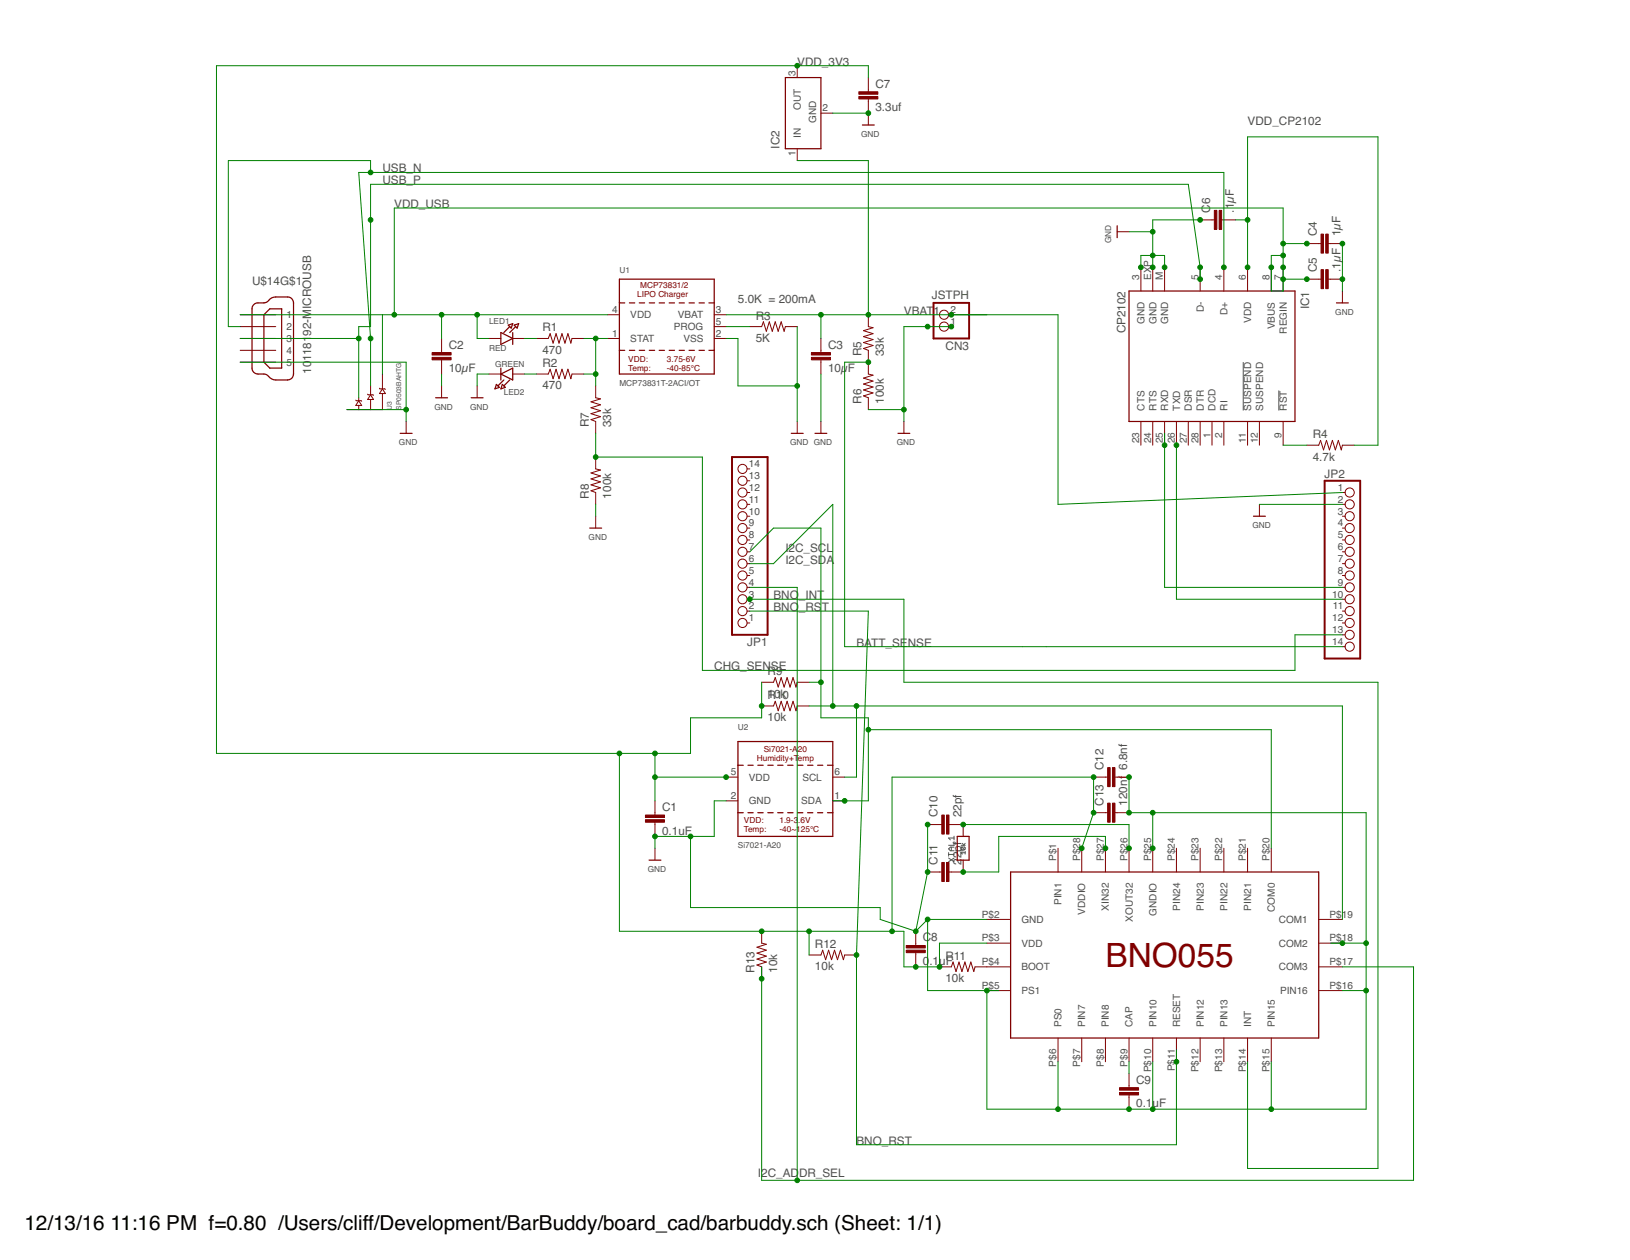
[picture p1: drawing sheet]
<svg xmlns="http://www.w3.org/2000/svg" width="279mm" height="216mm" viewBox="0 0 279 216" stroke-linecap="round" stroke-linejoin="round" font-family="sans-serif">
<g fill="none" stroke="#505050" stroke-width=".17">
<path d="M213.1 62v8.3M219.2 66.9v3.4M162.6 147l.9 .7M162.6 146.4h.9M162.6 146.1v.6M163.1 145.2v.6M163.5 145.2h-.6l-.3 .3 .3 .3h.6M163.5 144.2v.6h-.9M163.5 147l-.9 .7M163.5 143.3v.6M163.5 143.6h-.9l.3 .3M164.7 144.8h.7"/>
<path d="M164.9 145.1h.4l.1 .2-.1 .3M164.9 145.1l-.2 .4 .2 .1h.4M164.9 145.1l.4 .5M165 144.5l.2 .3 .2-.3M165.4 146.1h-.7l.3 .2M165.4 145.9v.4"/>
</g>
<path d="M160 51.9h6.1v6.1h-6.1zM125.5 78.3h6.1v30.5h-6.1zM227.1 82.4h6.1v30.4h-6.1z" fill="none" stroke="#800000" stroke-width=".34"/>
<g fill="none" stroke="#800000" stroke-width=".17">
<path d="M136.7 11.3v2M140.7 19.4h2M148.8 13.3v2.4M148.8 17v4.4M136.7 25.5v2M191.5 39.7h2M205.7 37.7h2.5M209.4 37.7h2.4M41.2 53.9h6.1M41.2 58h6.1M41.2 56h6.1M75.7 58v2.4"/>
<path d="M83.8 58h2.1M87.9 58h2M91.9 58h2.1l.3-.8 .5 1.6 .5-1.6 .5 1.6 .5-1.6 .5 1.6 .5-1.6 .6 1.6 .1-.8h2.1M104.1 53.9h2.1M104.1 58h2.1M122.4 53.9h2.1M122.4 58h2.1M122.4 56h2.1M128.5 56h2.1l.3-.9 .5 1.7 .5-1.7 .5 1.7 .5-1.7 .5 1.7 .5-1.7 .5 1.7 .2-.8h2.1M140.7 58v2.4M148.8 53.9v2.1l.8 .2-1.6 .5 1.6 .5-1.6 .5 1.6 .5-1.6 .5 1.6 .5-1.6 .5 .8 .3v4.1l.8 .2-1.6 .5 1.6 .5-1.6 .5 1.6 .5-1.6 .5 1.6 .5-1.6 .5 .8 .4v2M162.6 53.9h.5"/>
<path d="M162.6 56h.5M195.6 45.8v4.1M197.6 45.8v4.1M199.6 45.8v4.1M205.7 45.8v4.1M209.8 45.8v4.1M213.8 45.8v4.1M217.9 45.8v4.1M219.9 45.8v4.1M224 41.7h2.4M224 47.8h2.4M227.7 41.7h2.4"/>
<path d="M227.7 47.8h2.4M230.1 49.9v2M41.2 60h6.1M41.2 62.1h6.1M61 68.6l.1 .1h.9M61.5 68.2v.5M61.5 69.5v.7M61.5 68.7l.5 .8h-1zM63 67.5l.1 .1 .9 .1M63.5 66.1v1.5M63.5 68.5v1.7M63.5 67.6l.5 .9h-1z"/>
<path d="M65 66.5l.1 .1 1 .1M65.6 64.1v2.5M65.6 67.4v2.8h-6.1M65.6 66.6l.5 .8h-1.1zM69.6 72.2v2.1M75.7 61.6v2.5M75.7 66.1v2.1M81.8 66.1v2.1M83.8 64.1h2.1M87.9 64.1h2M91.9 64.1h2.1l.3-.8 .5 1.6 .5-1.6 .5 1.6 .5-1.6 .5 1.6 .5-1.6 .6 1.6 .1-.8h2.1M102.1 66.1v2.1l.8 .1-1.6 .6 1.6 .5-1.6 .5 1.6 .5-1.6 .5 1.6 .5-1.6 .5 .8 .3v2.1"/>
<path d="M102.1 78.3v2l.8 .2-1.6 .5 1.6 .6-1.6 .5 1.6 .5-1.6 .5 1.6 .5-1.6 .5 .8 .3v2M136.7 72.2v2.1M140.7 61.6v2.5M140.7 72.2v2.1M154.9 72.2v2.1M195.6 72.2v4.1M197.6 72.2v4.1M199.6 72.2v4.1M201.7 72.2v4.1M203.7 72.2v4.1M205.7 72.2v4.1M207.8 72.2v4.1"/>
<path d="M209.8 72.2v4.1M213.8 72.2v4.1M215.9 72.2v4.1M219.9 72.2v4.1M224 76.3h2l.4-.8 .5 1.6 .5-1.6 .5 1.6 .5-1.6 .5 1.6 .5-1.6 .5 1.6 .2-.8h2M102.1 88.5v2M128.1 98.6h.4M128.1 96.6h.4M128.1 94.6h.4M128.1 92.5h.4M128.1 90.5h.4M128.1 88.5h.4"/>
<path d="M128.1 86.4h.4M128.1 84.4h.4M128.1 82.4h.4M128.1 80.3h.4M215.9 86.4v2.1M230.1 98.6h.4M230.1 96.6h.4M230.1 94.6h.4M230.1 92.5h.4M230.1 90.5h.4M230.1 88.5h.4M230.1 86.4h.4"/>
<path d="M230.1 84.4h.4M128.1 106.7h.4M128.1 104.7h.4M128.1 102.7h.4M128.1 100.6h.4M130.6 116.9h2l.3-.8 .5 1.6 .5-1.6 .5 1.6 .5-1.6 .5 1.6 .5-1.6 .5 1.6 .3-.8h2M230.1 106.7h.4M230.1 104.7h.4M230.1 102.7h.4M230.1 100.6h.4M230.1 108.8h.4M230.1 110.8h.4"/>
<path d="M112.3 137.2v2.5M124.5 133.2h2M124.5 137.2h2M130.6 121h2l.3-.8 .5 1.6 .5-1.6 .5 1.6 .5-1.6 .5 1.6 .5-1.6 .5 1.6 .3-.8h2M142.7 133.2h2.1M142.7 137.2h2.1M187.5 133.2h2.4M187.5 139.3h2.4M191.1 133.2h2.4M191.1 139.3h2.4M112.3 140.9v2.4M112.3 145.4v2"/>
<path d="M130.6 159.6v2l.8 .2-1.6 .5 1.6 .5-1.6 .5 1.6 .5-1.6 .5 1.6 .5-1.6 .6 .8 .3v2M157 159.6v2.4M159 141.3h2.4M159 149.4h2.4M162.7 141.3h2.4v2M165.1 147.4v2h-2.4M169.2 157.5h4M181.4 145.4v4M185.4 145.4v4M189.5 145.4v4M193.5 145.4v4M197.6 145.4v4"/>
<path d="M201.7 145.4v4M205.7 145.4v4M209.8 145.4v4M213.8 145.4v4M217.9 145.4v4M226 157.5h4.1M138.7 163.6h2l.3-.8 .5 1.6 .5-1.6 .5 1.6 .5-1.6 .6 1.6 .5-1.6 .5 1.6 .2-.8h2M157 163.2v2.5M161 165.7h2.1l.3-.9 .5 1.7 .5-1.7 .5 1.7 .5-1.7 .5 1.7 .5-1.7 .5 1.7 .2-.8h6.1M169.2 161.6h4M169.2 169.7h4M181.4 177.9v4"/>
<path d="M185.4 177.9v4M189.5 177.9v4M193.5 177.9v4M197.6 177.9v4M201.7 177.9v4M205.7 177.9v4M209.8 177.9v4M213.8 177.9v4M217.9 177.9v4M226 161.6h4.1M226 165.7h4.1M226 169.7h4.1"/>
<path d="M193.5 184v2.4M193.5 187.6v2.5"/>
<circle cx="161.8" cy="53.9" r=".78"/>
<circle cx="161.8" cy="56" r=".78"/>
<circle cx="127.3" cy="80.3" r=".78"/>
<circle cx="127.3" cy="92.5" r=".78"/>
<circle cx="127.3" cy="96.6" r=".78"/>
<circle cx="127.3" cy="94.6" r=".78"/>
<circle cx="127.3" cy="86.4" r=".78"/>
<circle cx="127.3" cy="82.4" r=".78"/>
<circle cx="127.3" cy="90.5" r=".78"/>
<circle cx="127.3" cy="84.4" r=".78"/>
<circle cx="127.3" cy="98.6" r=".78"/>
<circle cx="127.3" cy="88.5" r=".78"/>
<circle cx="231.4" cy="86.4" r=".78"/>
<circle cx="231.4" cy="96.6" r=".78"/>
<circle cx="231.4" cy="84.4" r=".78"/>
<circle cx="231.4" cy="94.6" r=".78"/>
<circle cx="231.4" cy="98.6" r=".78"/>
<circle cx="231.4" cy="92.5" r=".78"/>
<circle cx="231.4" cy="88.5" r=".78"/>
<circle cx="231.4" cy="90.5" r=".78"/>
<circle cx="127.3" cy="104.7" r=".78"/>
<circle cx="127.3" cy="106.7" r=".78"/>
<circle cx="127.3" cy="100.6" r=".78"/>
<circle cx="127.3" cy="102.7" r=".78"/>
<circle cx="231.4" cy="104.7" r=".78"/>
<circle cx="231.4" cy="100.6" r=".78"/>
<circle cx="231.4" cy="108.8" r=".78"/>
<circle cx="231.4" cy="106.7" r=".78"/>
<circle cx="231.4" cy="110.8" r=".78"/>
<circle cx="231.4" cy="102.7" r=".78"/>
</g>
<g fill="none" stroke="#800000" stroke-width=".21">
<path d="M134.6 13.3h6.1v12.2h-6.1zM147.8 21.4h2.1M191.5 38.7v2M43.5 52.2l.7-.3a2.1 2.1 0 0 0 1.7-.2l.1-.2a1.47 1.47 0 0 1 1.3-.6h2a1.01 1.01 0 0 1 1 1v12.2a1.01 1.01 0 0 1-1 1h-2a2.49 2.49 0 0 1-1.6-.9l-.5-.1a1.88 1.88 0 0 1-1.7-.3l-.3-.7v-10.2zM46.2 52.9h2.1v10.2h-2.1l-1-1v-8.2zM85.9 57l2 1-2 1zM87.1 55.7l.8-.2-.3 .7zM87.4 56l-1 1M87.9 57v2M88.1 55.7l.8-.2-.3 .7zM88.4 56l-1 1M106.2 51.9h.9"/>
<path d="M106.2 47.8h16.2v16.3h-16.2zM107.9 51.9h.9M109.6 51.9h.9M111.3 51.9h.9M113 51.9h.9M114.7 51.9h.9M116.4 51.9h.9M118.1 51.9h.9M119.8 51.9h.9M121.5 51.9h.9M193.5 49.9h28.5v22.3h-28.5zM229.1 51.9h2"/>
<path d="M68.6 74.3h2M74.7 68.2h2M80.8 68.2h2M85.1 65.9l.5 .5-.8 .2zM85.9 63.1v2M85.9 64.1l2-1v2zM86.1 65.9l.5 .5-.7 .2zM86.4 65.1l-1.1 1M87.4 65.1l-1 1M106.2 60h.9M107.9 60h.9M109.6 60h.9"/>
<path d="M111.3 60h.9M113 60h.9M114.7 60h.9M116.4 60h.9M118.1 60h.9M119.8 60h.9M121.5 60h.9M135.6 74.3h2.1M139.7 74.3h2M153.9 74.3h2.1M101.1 90.5h2M214.9 88.5h2"/>
<path d="M126.5 131.1h.9M126.5 127.1h16.2v16.2h-16.2zM126.5 139.3h.9M128.2 131.1h.9M128.2 139.3h.9M129.9 131.1h.9M129.9 139.3h.9M131.6 131.1h.9M131.6 139.3h.9M133.3 131.1h.9M133.3 139.3h.9M135 131.1h.9"/>
<path d="M135 139.3h.9M136.7 131.1h.9M136.7 139.3h.9M138.4 131.1h.9M138.4 139.3h.9M140.1 131.1h.9M140.1 139.3h.9M141.8 131.1h.9M141.8 139.3h.9M111.3 147.4h2M164.1 143.3h2v4.1h-2zM173.2 149.4h52.8v28.5h-52.8z"/>
</g>
<g fill="#800000" stroke="#800000" stroke-width=".17">
<path d="M110.6 140.5h3.3v.4h-3.3z"/>
<path d="M110.6 139.7h3.3v.4h-3.3z"/>
<path d="M74.1 61.2h3.2v.5h-3.2z"/>
<path d="M74.1 60.4h3.2v.4h-3.2z"/>
<path d="M139.1 61.2h3.2v.5h-3.2z"/>
<path d="M139.1 60.4h3.2v.4h-3.2z"/>
<path d="M227.2 40.1h.5v3.3h-.5z"/>
<path d="M226.4 40.1h.5v3.3h-.5z"/>
<path d="M227.2 46.2h.5v3.3h-.5z"/>
<path d="M226.4 46.2h.5v3.3h-.5z"/>
<path d="M209 36h.4v3.3h-.4z"/>
<path d="M208.2 36h.4v3.3h-.4z"/>
<path d="M147.2 16.5h3.3v.5h-3.3z"/>
<path d="M147.2 15.7h3.3v.5h-3.3z"/>
<path d="M155.3 162.8h3.3v.4h-3.3z"/>
<path d="M155.3 162h3.3v.4h-3.3z"/>
<path d="M191.9 187.2h3.3v.4h-3.3z"/>
<path d="M191.9 186.4h3.3v.4h-3.3z"/>
<path d="M162.2 139.7h.5v3.2h-.5z"/>
<path d="M161.4 139.7h.5v3.2h-.5z"/>
<path d="M162.2 147.8h.5v3.2h-.5z"/>
<path d="M161.4 147.8h.5v3.2h-.5z"/>
<path d="M190.7 131.5h.4v3.3h-.4z"/>
<path d="M189.9 131.5h.4v3.3h-.4z"/>
<path d="M190.7 137.6h.4v3.3h-.4z"/>
<path d="M189.9 137.6h.4v3.3h-.4z"/>
</g>
<g fill="none" stroke="#008000" stroke-width=".17">
<path d="M142.7 19.4h6.1M148.8 13.3v-2h-111.7v117.8h81.3v-6.1h12.2v-6.1M63.5 29.5v-2h-24.4v28.5h2.1M136.7 27.5h12.1v26.4M193.5 39.7h4.1M205.7 37.7h-8.1v8.1M211.8 37.7h2M41.2 58h20.3M41.2 53.9h62.9M65.6 53.9v10.2M75.7 53.9v4.1M81.8 53.9v4.1h2"/>
<path d="M89.9 58h2M100.1 58h4M102.1 58v8.1M124.5 53.9h56.9v32.5l48.7-2M124.5 56h4M124.5 58h2v8.1h10.2M136.7 56v16.2M140.7 53.9v4.1M163.1 56h-8.2v16.2M195.6 45.8v-2h4v2M205.7 47.8v-2l-2-14.2h-140.2v24.4h-2v12.2M209.8 45.8v-16.3h-148.3l2 28.5v8.1"/>
<path d="M213.8 45.8v-22.3h22.4v52.8h-4.1M219.9 43.8h-2v6.1h2v-14.3h-152.3v18.3M219.9 47.8h4.1M219.9 41.7h4.1M230.1 41.7v8.2M41.2 62.1h28.4v10.1M59.5 70.2h10.1M75.7 64.1v2M83.8 64.1h-2v2M89.9 64.1h2M100.1 64.1h2M102.1 74.3v4h18.3v36.6h101.6v-6.1h8.1"/>
<path d="M140.7 64.1v8.1M148.8 70.2h6.1M148.8 62.1h-4v48.7h85.3M199.6 74.3v26.3h30.5M201.7 76.3v26.4h28.4M219.9 76.3h4.1M102.1 86.4v2.1M128.5 94.6l4.1-4.1h8.1v32.5h8.1v14.2h-6.1M128.5 96.6h4.1l10.1-10.2v34.6M215.9 86.4h14.2M128.5 102.7h26.4v14.2h81.3v83.3h-22.4v-18.3M128.5 100.6h8.2v101.6"/>
<path d="M128.5 104.7h20.3l-2 58.9v32.6h54.9v-16.3M138.7 116.9h2M106.2 129.1v30.5h48.7v6.1h6.1v-4.1h8.2M112.3 129.1v8.1M112.3 133.2h12.2M124.5 137.2h-2.1v6.1h-10.1v2.1M138.7 121h91.4v36.5M146.8 121v12.2h-2M148.8 125h69.1v20.4M193.5 133.2v6.1h40.7v50.8h-65v-20.4M197.6 139.3v6.1M118.4 143.3v12.2h32.5v2l6.1 2.1"/>
<path d="M138.7 159.6v4M159 157.5h10.2M159 157.5l-2 2.1M159 157.5v12.2h12.2M159 141.3v8.1l-2 10.2M165.1 141.3h28.4v4.1M185.4 145.4l2.1-6.1v-6.1h-34.6v26.4M189.5 145.4v-2.1h-18.3v6.1h-6.1M130.6 165.7v36.5h111.7v-36.5h-12.2M228.1 161.6h6.1M230.1 169.7h4.1M181.4 181.9v8.2"/>
<path d="M193.5 181.9v2.1M197.6 181.9v8.2M217.9 181.9v8.2"/>
</g>
<g fill="#008000" stroke="#008000" stroke-width=".17">
<circle cx="112.3" cy="143.3" r=".4"/>
<circle cx="157" cy="159.6" r=".4"/>
<circle cx="159" cy="149.4" r=".4"/>
<circle cx="169.2" cy="169.7" r=".4"/>
<circle cx="230.1" cy="161.6" r=".4"/>
<circle cx="197.6" cy="145.4" r=".4"/>
<circle cx="118.4" cy="143.3" r=".4"/>
<circle cx="193.5" cy="133.2" r=".4"/>
<circle cx="193.5" cy="139.3" r=".4"/>
<circle cx="197.6" cy="139.3" r=".4"/>
<circle cx="217.9" cy="190.1" r=".4"/>
<circle cx="234.2" cy="161.6" r=".4"/>
<circle cx="197.6" cy="190.1" r=".4"/>
<circle cx="234.2" cy="169.7" r=".4"/>
<circle cx="181.4" cy="190.1" r=".4"/>
<circle cx="159" cy="157.5" r=".4"/>
<circle cx="193.5" cy="190.1" r=".4"/>
<circle cx="159" cy="141.3" r=".4"/>
<circle cx="69.6" cy="70.2" r=".4"/>
<circle cx="159" cy="56" r=".4"/>
<circle cx="163.1" cy="56" r=".4"/>
<circle cx="154.9" cy="70.2" r=".4"/>
<circle cx="136.7" cy="66.1" r=".4"/>
<circle cx="230.1" cy="41.7" r=".4"/>
<circle cx="230.1" cy="47.8" r=".4"/>
<circle cx="199.6" cy="45.8" r=".4"/>
<circle cx="197.6" cy="45.8" r=".4"/>
<circle cx="195.6" cy="45.8" r=".4"/>
<circle cx="197.6" cy="43.8" r=".4"/>
<circle cx="197.6" cy="39.7" r=".4"/>
<circle cx="205.7" cy="37.7" r=".4"/>
<circle cx="148.8" cy="19.4" r=".4"/>
<circle cx="112.3" cy="133.2" r=".4"/>
<circle cx="130.6" cy="121" r=".4"/>
<circle cx="161" cy="165.7" r=".4"/>
<circle cx="130.6" cy="159.6" r=".4"/>
<circle cx="187.5" cy="133.2" r=".4"/>
<circle cx="187.5" cy="139.3" r=".4"/>
<circle cx="185.4" cy="145.4" r=".4"/>
<circle cx="152.9" cy="159.6" r=".4"/>
<circle cx="138.7" cy="159.6" r=".4"/>
<circle cx="112.3" cy="129.1" r=".4"/>
<circle cx="106.2" cy="129.1" r=".4"/>
<circle cx="124.5" cy="133.2" r=".4"/>
<circle cx="157" cy="165.7" r=".4"/>
<circle cx="136.7" cy="11.3" r=".4"/>
<circle cx="102.1" cy="58" r=".4"/>
<circle cx="102.1" cy="64.1" r=".4"/>
<circle cx="75.7" cy="53.9" r=".4"/>
<circle cx="81.8" cy="53.9" r=".4"/>
<circle cx="67.6" cy="53.9" r=".4"/>
<circle cx="217.9" cy="45.8" r=".4"/>
<circle cx="219.9" cy="45.8" r=".4"/>
<circle cx="224" cy="41.7" r=".4"/>
<circle cx="224" cy="47.8" r=".4"/>
<circle cx="219.9" cy="41.7" r=".4"/>
<circle cx="219.9" cy="47.8" r=".4"/>
<circle cx="219.9" cy="43.8" r=".4"/>
<circle cx="163.1" cy="53.9" r=".4"/>
<circle cx="148.8" cy="53.9" r=".4"/>
<circle cx="140.7" cy="53.9" r=".4"/>
<circle cx="201.7" cy="76.3" r=".4"/>
<circle cx="199.6" cy="76.3" r=".4"/>
<circle cx="213.8" cy="45.8" r=".4"/>
<circle cx="213.8" cy="37.7" r=".4"/>
<circle cx="205.7" cy="47.8" r=".4"/>
<circle cx="205.7" cy="45.8" r=".4"/>
<circle cx="61.5" cy="58" r=".4"/>
<circle cx="63.5" cy="37.7" r=".4"/>
<circle cx="209.8" cy="45.8" r=".4"/>
<circle cx="63.5" cy="58" r=".4"/>
<circle cx="63.5" cy="29.5" r=".4"/>
<circle cx="148.8" cy="62.1" r=".4"/>
<circle cx="102.1" cy="78.3" r=".4"/>
<circle cx="142.7" cy="121" r=".4"/>
<circle cx="146.8" cy="121" r=".4"/>
<circle cx="144.8" cy="137.2" r=".4"/>
<circle cx="140.7" cy="116.9" r=".4"/>
<circle cx="148.8" cy="125" r=".4"/>
<circle cx="128.5" cy="102.7" r=".4"/>
<circle cx="146.8" cy="163.6" r=".4"/>
<circle cx="201.7" cy="181.9" r=".4"/>
<circle cx="130.6" cy="167.7" r=".4"/>
<circle cx="136.7" cy="202.2" r=".4"/>
<circle cx="189.5" cy="145.4" r=".4"/>
<circle cx="165.1" cy="149.4" r=".4"/>
<circle cx="193.5" cy="145.4" r=".4"/>
<circle cx="165.1" cy="141.3" r=".4"/>
</g>
<text font-size="5.7" fill="#800000" x="189.5" y="165.7">BNO055</text>
<g font-size="3.5">
<text x="4.2" y="210.7">12/13/16</text>
<text x="18.9" y="210.7">11:16 PM f=0.80 /Users/cliff/Development/BarBuddy/board_cad/barbuddy.sch (Sheet: 1/1)</text>
</g>
<g font-size="2" fill="#505050">
<text x="136.7" y="11.3">VDD_3V3</text>
<text x="150.1" y="15">C7</text>
<text x="150.1" y="19.1">3.3uf</text>
<text x="213.9" y="21.4">VDD_CP2102</text>
<text x="65.5" y="29.5">USB_N</text>
<text x="133.6" y="25.5" transform="rotate(-90 133.6 25.5)">IC2</text>
<text x="65.5" y="31.6">USB_P</text>
<text x="67.6" y="35.6">VDD_USB</text>
<text x="207.5" y="36.5" transform="rotate(-90 207.5 36.5)">C6</text>
<text x="211.5" y="36.5" transform="rotate(-90 211.5 36.5)">.1µF</text>
<text x="225.7" y="40.5" transform="rotate(-90 225.7 40.5)">C4</text>
<text x="229.8" y="40.5" transform="rotate(-90 229.8 40.5)">1µF</text>
<text x="225.7" y="46.6" transform="rotate(-90 225.7 46.6)">C5</text>
<text x="229.8" y="46.6" transform="rotate(-90 229.8 46.6)">.1µF</text>
<text x="43.2" y="48.8">U$14G$1</text>
<text x="126.5" y="51.9">5.0K = 200mA</text>
<text x="154.9" y="53.9">VBAT</text>
<text x="159.7" y="51.3">JSTPH</text>
<text x="160" y="53.9">1</text>
<text x="224.4" y="53" transform="rotate(-90 224.4 53)">IC1</text>
<text x="53.4" y="57.5" transform="rotate(-90 53.4 57.5)">92-MICROUSB</text>
<text x="76.9" y="59.7">C2</text>
<text x="93" y="56.8">R1</text>
<text x="129.5" y="58.6">5K</text>
<text x="129.5" y="54.8">R3</text>
<text x="141.9" y="59.7">C3</text>
<text x="162.1" y="59.9">CN3</text>
<text x="192.9" y="57.1" transform="rotate(-90 192.9 57.1)">CP2102</text>
<text x="53.4" y="64.1" transform="rotate(-90 53.4 64.1)">10</text>
<text x="53.4" y="61.8" transform="rotate(-90 53.4 61.8)">1181</text>
<text x="76.9" y="63.8">10µF</text>
<text x="93" y="60.6">470</text>
<text x="93" y="62.9">R2</text>
<text x="141.9" y="63.8">10µF</text>
<text x="147.6" y="61" transform="rotate(-90 147.6 61)">R5</text>
<text x="151.5" y="61" transform="rotate(-90 151.5 61)">33k</text>
<text x="93" y="66.7">470</text>
<text x="147.6" y="69.2" transform="rotate(-90 147.6 69.2)">R6</text>
<text x="151.5" y="69.2" transform="rotate(-90 151.5 69.2)">100k</text>
<text x="100.9" y="73.2" transform="rotate(-90 100.9 73.2)">R7</text>
<text x="104.8" y="73.2" transform="rotate(-90 104.8 73.2)">33k</text>
<text x="225" y="75.1">R4</text>
<text x="225" y="78.9">4.7k</text>
<text x="227.1" y="81.9">JP2</text>
<text x="100.9" y="85.4" transform="rotate(-90 100.9 85.4)">R8</text>
<text x="104.8" y="85.4" transform="rotate(-90 104.8 85.4)">100k</text>
<text x="134.6" y="94.6">I2C_SCL</text>
<text x="134.6" y="96.6">I2C_SDA</text>
<text x="132.6" y="102.7">BNO</text>
<text x="132.6" y="104.7">BNO</text>
<text x="136.9" y="102.7">_INT</text>
<text x="136.9" y="104.7">_RS</text>
<text x="140.9" y="104.7">T</text>
<text x="128.1" y="110.7">JP1</text>
<text x="146.8" y="110.8">BATT_SENSE</text>
<text x="122.4" y="114.9">CHG_SENSE</text>
<text x="131.6" y="119.5">10k</text>
<text x="131.6" y="115.7">R9</text>
<text x="131.6" y="119.8">R10</text>
<text x="131.6" y="123.6">10k</text>
<text x="189.2" y="131.9" transform="rotate(-90 189.2 131.9)">C12</text>
<text x="193.2" y="131.9" transform="rotate(-90 193.2 131.9)">6.8nf</text>
<text x="113.5" y="143">0.1uF</text>
<text x="113.5" y="139">C1</text>
<text x="160.7" y="140.1" transform="rotate(-90 160.7 140.1)">C10</text>
<text x="164.8" y="140.1" transform="rotate(-90 164.8 140.1)">22pf</text>
<text x="189.2" y="138" transform="rotate(-90 189.2 138)">C13</text>
<text x="193.2" y="138" transform="rotate(-90 193.2 138)">120nf</text>
<text x="160.7" y="148.2" transform="rotate(-90 160.7 148.2)">C11</text>
<text x="164.8" y="148.2" transform="rotate(-90 164.8 148.2)">2</text>
<text x="164.8" y="147.1" transform="rotate(-90 164.8 147.1)">2pf</text>
<text x="158.2" y="161.3">C8</text>
<text x="129.4" y="166.7" transform="rotate(-90 129.4 166.7)">R13</text>
<text x="133.2" y="166.7" transform="rotate(-90 133.2 166.7)">10k</text>
<text x="139.7" y="166.3">10k</text>
<text x="139.7" y="162.4">R12</text>
<text x="158.2" y="165.4">0</text>
<text x="159.3" y="165.4">.1uF</text>
<text x="162" y="164.5">R11</text>
<text x="162" y="168.3">10k</text>
<text x="194.8" y="185.7">C9</text>
<text x="194.8" y="189.7">0.1uF</text>
<text x="146.8" y="196.1">BNO_RST</text>
<text x="129.9" y="201.6">I2C_AD</text>
<text x="137" y="201.6">DR_SEL</text>
</g>
<g font-size="1.7" fill="#505050">
<text x="136.4" y="13" transform="rotate(-90 136.4 13)">3</text>
<text x="137.3" y="23.6" transform="rotate(-90 137.3 23.6)">IN</text>
<text x="137.3" y="18.8" transform="rotate(-90 137.3 18.8)">OUT</text>
<text x="139.9" y="21" transform="rotate(-90 139.9 21)">GND</text>
<text x="141" y="19.1">2</text>
<text x="136.4" y="26.7" transform="rotate(-90 136.4 26.7)">1</text>
<text x="195.3" y="48" transform="rotate(-90 195.3 48)">3</text>
<text x="197.3" y="48" transform="rotate(-90 197.3 48)">EXP</text>
<text x="199.3" y="48" transform="rotate(-90 199.3 48)">M</text>
<text x="205.4" y="48" transform="rotate(-90 205.4 48)">5</text>
<text x="209.5" y="48" transform="rotate(-90 209.5 48)">4</text>
<text x="213.6" y="48" transform="rotate(-90 213.6 48)">6</text>
<text x="217.6" y="48" transform="rotate(-90 217.6 48)">8</text>
<text x="219.7" y="48" transform="rotate(-90 219.7 48)">7</text>
<text x="104.9" y="53.6">4</text>
<text x="122.7" y="53.6">3</text>
<text x="162.9" y="53.6">2</text>
<text x="206.3" y="53.5" transform="rotate(-90 206.3 53.5)">D-</text>
<text x="210.4" y="54" transform="rotate(-90 210.4 54)">D+</text>
<text x="49.1" y="54.5">1</text>
<text x="49.1" y="56.6">2</text>
<text x="49.1" y="58.6">3</text>
<text x="104.9" y="57.7">1</text>
<text x="108" y="54.5">VDD</text>
<text x="108" y="58.6">STAT</text>
<text x="115.5" y="56.6">PROG</text>
<text x="116.2" y="54.5">VBAT</text>
<text x="117.1" y="58.6">VSS</text>
<text x="122.7" y="55.7">5</text>
<text x="122.7" y="57.7">2</text>
<text x="162.9" y="55.7">1</text>
<text x="196.2" y="55.5" transform="rotate(-90 196.2 55.5)">GND</text>
<text x="198.2" y="55.5" transform="rotate(-90 198.2 55.5)">GND</text>
<text x="200.3" y="55.5" transform="rotate(-90 200.3 55.5)">GND</text>
<text x="214.5" y="55.4" transform="rotate(-90 214.5 55.4)">VDD</text>
<text x="218.5" y="56.4" transform="rotate(-90 218.5 56.4)">VBUS</text>
<text x="220.6" y="57.2" transform="rotate(-90 220.6 57.2)">REGIN</text>
<text x="49.1" y="60.6">4</text>
<text x="49.1" y="62.7">5</text>
<text x="196.2" y="70.3" transform="rotate(-90 196.2 70.3)">CTS</text>
<text x="198.2" y="70.3" transform="rotate(-90 198.2 70.3)">RTS</text>
<text x="200.2" y="70.3" transform="rotate(-90 200.2 70.3)">RXD</text>
<text x="202.3" y="70.3" transform="rotate(-90 202.3 70.3)">TXD</text>
<text x="204.3" y="70.3" transform="rotate(-90 204.3 70.3)">DSR</text>
<text x="206.3" y="70.3" transform="rotate(-90 206.3 70.3)">DTR</text>
<text x="208.4" y="70.3" transform="rotate(-90 208.4 70.3)">DCD</text>
<text x="210.4" y="70.3" transform="rotate(-90 210.4 70.3)">RI</text>
<text x="214.5" y="70.3" transform="rotate(-90 214.5 70.3)">SUSPEND</text>
<text x="216.5" y="70.3" transform="rotate(-90 216.5 70.3)">SUSPEND</text>
<text x="220.6" y="70.3" transform="rotate(-90 220.6 70.3)">RST</text>
<text x="195.3" y="76" transform="rotate(-90 195.3 76)">23</text>
<text x="197.3" y="76" transform="rotate(-90 197.3 76)">24</text>
<text x="199.3" y="76" transform="rotate(-90 199.3 76)">25</text>
<text x="201.4" y="76" transform="rotate(-90 201.4 76)">26</text>
<text x="203.4" y="76" transform="rotate(-90 203.4 76)">27</text>
<text x="205.4" y="76" transform="rotate(-90 205.4 76)">28</text>
<text x="207.5" y="75" transform="rotate(-90 207.5 75)">1</text>
<text x="209.5" y="75" transform="rotate(-90 209.5 75)">2</text>
<text x="213.6" y="75.9" transform="rotate(-90 213.6 75.9)">11</text>
<text x="215.6" y="76" transform="rotate(-90 215.6 76)">12</text>
<text x="219.7" y="75" transform="rotate(-90 219.7 75)">9</text>
<text x="128.4" y="82.1">13</text>
<text x="128.4" y="80.1">14</text>
<text x="128.4" y="88.2">10</text>
<text x="128.4" y="86.1">11</text>
<text x="128.4" y="84.1">12</text>
<text x="229.3" y="84.1">1</text>
<text x="229.3" y="86.1">2</text>
<text x="229.3" y="88.2">3</text>
<text x="128.4" y="94.3">7</text>
<text x="128.4" y="92.2">8</text>
<text x="128.4" y="90.2">9</text>
<text x="229.3" y="90.2">4</text>
<text x="229.3" y="92.2">5</text>
<text x="229.3" y="94.3">6</text>
<text x="128.4" y="100.4">4</text>
<text x="128.4" y="98.3">5</text>
<text x="128.4" y="96.3">6</text>
<text x="229.3" y="96.3">7</text>
<text x="229.3" y="98.3">8</text>
<text x="229.3" y="100.4">9</text>
<text x="128.4" y="106.5">1</text>
<text x="128.4" y="104.4">2</text>
<text x="128.4" y="102.4">3</text>
<text x="228.4" y="102.4">10</text>
<text x="228.4" y="106.5">12</text>
<text x="228.5" y="104.4">11</text>
<text x="228.4" y="108.5">13</text>
<text x="228.4" y="110.5">14</text>
<text x="125.3" y="132.9">5</text>
<text x="125.3" y="136.9">2</text>
<text x="128.4" y="133.8">VDD</text>
<text x="128.4" y="137.8">GND</text>
<text x="137.3" y="137.8">SDA</text>
<text x="137.5" y="133.8">SCL</text>
<text x="143" y="132.9">6</text>
<text x="143" y="136.9">1</text>
<text x="181.1" y="147.5" transform="rotate(-90 181.1 147.5)">P$1</text>
<text x="185.1" y="147.5" transform="rotate(-90 185.1 147.5)">P$28</text>
<text x="189.2" y="147.5" transform="rotate(-90 189.2 147.5)">P$27</text>
<text x="193.3" y="147.5" transform="rotate(-90 193.3 147.5)">P$26</text>
<text x="197.3" y="147.5" transform="rotate(-90 197.3 147.5)">P$25</text>
<text x="201.4" y="147.5" transform="rotate(-90 201.4 147.5)">P$24</text>
<text x="205.4" y="147.5" transform="rotate(-90 205.4 147.5)">P$23</text>
<text x="209.5" y="147.5" transform="rotate(-90 209.5 147.5)">P$22</text>
<text x="213.6" y="147.5" transform="rotate(-90 213.6 147.5)">P$21</text>
<text x="217.6" y="147.5" transform="rotate(-90 217.6 147.5)">P$20</text>
<text x="182" y="155.1" transform="rotate(-90 182 155.1)">PIN1</text>
<text x="168.3" y="157.3">P$2</text>
<text x="168.3" y="161.3">P$3</text>
<text x="175.1" y="158.2">GND</text>
<text x="186" y="156.7" transform="rotate(-90 186 156.7)">VDDIO</text>
<text x="190.1" y="156" transform="rotate(-90 190.1 156)">XIN32</text>
<text x="194.2" y="158" transform="rotate(-90 194.2 158)">XOUT32</text>
<text x="198.2" y="156.9" transform="rotate(-90 198.2 156.9)">GNDIO</text>
<text x="202.3" y="156" transform="rotate(-90 202.3 156)">PIN24</text>
<text x="206.3" y="156" transform="rotate(-90 206.3 156)">PIN23</text>
<text x="210.4" y="156" transform="rotate(-90 210.4 156)">PIN22</text>
<text x="214.5" y="156" transform="rotate(-90 214.5 156)">PIN21</text>
<text x="218.5" y="156.2" transform="rotate(-90 218.5 156.2)">COM0</text>
<text x="219.2" y="158.2">COM1</text>
<text x="227.9" y="161.3">P$18</text>
<text x="227.9" y="157.3">P$19</text>
<text x="168.3" y="165.4">P$4</text>
<text x="175.1" y="162.2">VDD</text>
<text x="175.1" y="166.3">BOOT</text>
<text x="219.2" y="166.3">COM3</text>
<text x="219.2" y="162.2">COM2</text>
<text x="227.9" y="165.4">P$17</text>
<text x="168.3" y="169.4">P$5</text>
<text x="175.1" y="170.3">PS1</text>
<text x="219.4" y="170.3">PIN16</text>
<text x="227.9" y="169.4">P$16</text>
<text x="182" y="176" transform="rotate(-90 182 176)">PS0</text>
<text x="186" y="176" transform="rotate(-90 186 176)">PIN7</text>
<text x="190.1" y="176" transform="rotate(-90 190.1 176)">PIN8</text>
<text x="194.1" y="176" transform="rotate(-90 194.1 176)">CAP</text>
<text x="198.2" y="176" transform="rotate(-90 198.2 176)">PIN10</text>
<text x="202.3" y="176" transform="rotate(-90 202.3 176)">RESET</text>
<text x="206.3" y="176" transform="rotate(-90 206.3 176)">PIN12</text>
<text x="210.4" y="176" transform="rotate(-90 210.4 176)">PIN13</text>
<text x="214.5" y="176" transform="rotate(-90 214.5 176)">INT</text>
<text x="218.5" y="176" transform="rotate(-90 218.5 176)">PIN15</text>
<text x="181.1" y="182.8" transform="rotate(-90 181.1 182.8)">P$6</text>
<text x="185.1" y="182.8" transform="rotate(-90 185.1 182.8)">P$7</text>
<text x="189.2" y="182.8" transform="rotate(-90 189.2 182.8)">P$8</text>
<text x="193.3" y="182.8" transform="rotate(-90 193.3 182.8)">P$9</text>
<text x="197.3" y="183.7" transform="rotate(-90 197.3 183.7)">P$10</text>
<text x="201.4" y="183.6" transform="rotate(-90 201.4 183.6)">P$11</text>
<text x="205.4" y="183.7" transform="rotate(-90 205.4 183.7)">P$12</text>
<text x="209.5" y="183.7" transform="rotate(-90 209.5 183.7)">P$13</text>
<text x="213.6" y="183.7" transform="rotate(-90 213.6 183.7)">P$14</text>
<text x="217.6" y="183.7" transform="rotate(-90 217.6 183.7)">P$15</text>
</g>
<g font-size="1.4" fill="#505050">
<text x="147.6" y="23.5">GND</text>
<text x="190.5" y="41.6" transform="rotate(-90 190.5 41.6)">GND</text>
<text x="106.2" y="46.8">U1</text>
<text x="228.9" y="53.9">GND</text>
<text x="83.8" y="55.5">LED1</text>
<text x="83.8" y="60.2">RED</text>
<text x="84.9" y="62.9">GREEN</text>
<text x="74.5" y="70.2">GND</text>
<text x="80.6" y="70.2">GND</text>
<text x="86.4" y="67.6">LED2</text>
<text x="106.2" y="66.1">MCP73831T-2ACI/OT</text>
<text x="68.4" y="76.3">GND</text>
<text x="135.4" y="76.3">GND GND</text>
<text x="153.7" y="76.3">GND</text>
<text x="100.9" y="92.5">GND</text>
<text x="214.7" y="90.5">GND</text>
<text x="126.5" y="125">U2</text>
<text x="111.1" y="149.4">GND</text>
<text x="126.5" y="145.4">Si7021-A20</text>
</g>
<g font-size="1.4" fill="#800000">
<text x="109.2" y="50.9">LIPO Charger</text>
<text x="109.7" y="49.4">MCP73831/2</text>
<text x="107.7" y="63.6">Temp:</text>
<text x="107.7" y="62.1">VDD:</text>
<text x="114.3" y="63.6">-40-85°C</text>
<text x="114.3" y="62.1">3.75-6V</text>
<text x="129.7" y="130.4">Humidity+T</text>
<text x="130.9" y="128.8">Si7021-A</text>
<text x="136.7" y="128.8">20</text>
<text x="136.8" y="130.4">emp</text>
<text x="127.5" y="141">VDD:</text>
<text x="127.5" y="142.6">Temp:</text>
<text x="133.6" y="141">1.9-3</text>
<text x="133.6" y="142.6">-40~125°C</text>
<text x="136.8" y="141">.6V</text>
</g>
<g font-size="1.1" fill="#505050">
<text x="67.2" y="70.2" transform="rotate(-90 67.2 70.2)">U3</text>
<text x="68.8" y="70.2" transform="rotate(-90 68.8 70.2)">SP0503BAHTG</text>
</g>
</svg>
